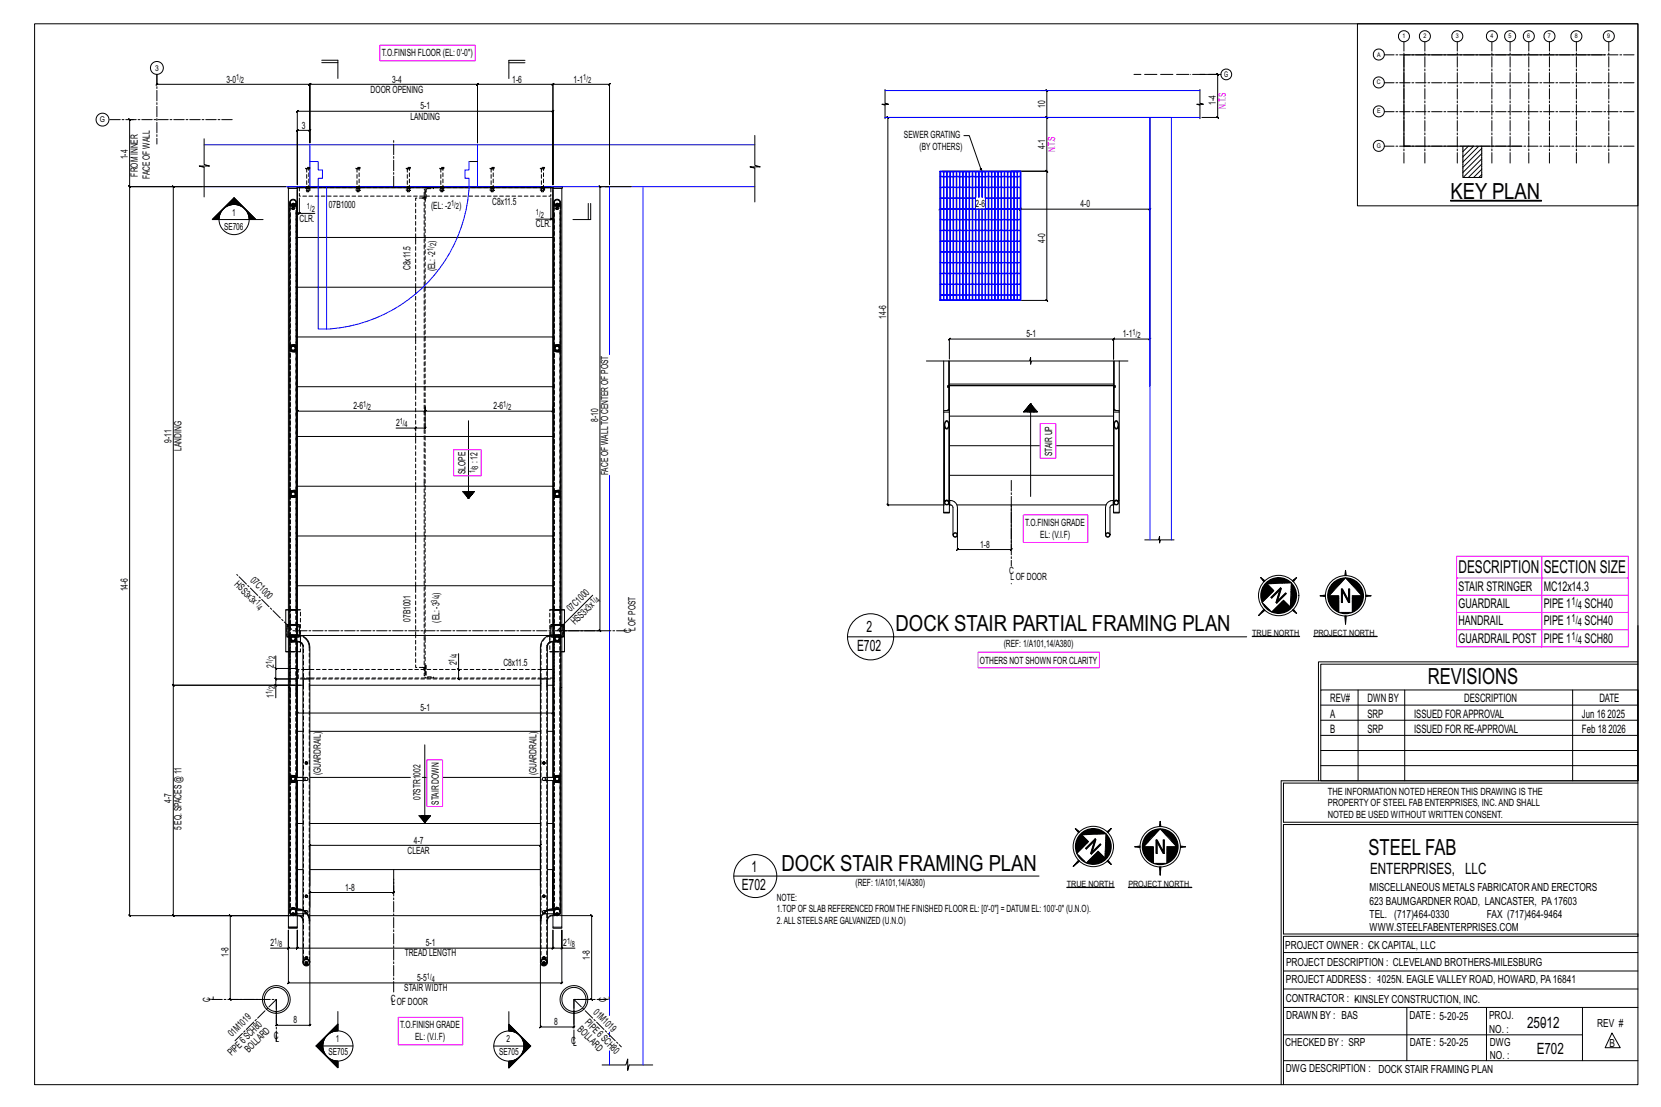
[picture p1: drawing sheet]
<svg xmlns="http://www.w3.org/2000/svg" width="914mm" height="610mm" viewBox="0 0 914 610" stroke-linecap="round" stroke-linejoin="round" font-family="sans-serif">
<g fill="#000" stroke="#000" stroke-width=".55">
<path d="M799 110h50v1h-50zM689 350l26 1zM723 350l35 1zM587 489h26zM621 489h35zM161 503h1zM306 503h1zM168 531h1zM299 531h1z"/>
<circle cx="161" cy="112" r=".6"/>
<circle cx="307" cy="112" r=".6"/>
</g>
<g fill="none" stroke="#000" stroke-width=".55">
<path d="M19 13h883v584h-883zM747 13h155v100h-155zM177 33h9v10M177 35h9M280 35h9M289 33h-9v10M883 30h-110v50h3M86 41v5v1l1-1h-1h85l-1 1 1-1v33v-33l-1 1 1-1h92l-1 1 1-1v33v-33l-1 1 1-1h41v1l1-1h-1v56v-41h1l-1 1v-1h-140l-1 1 1-1v41v-30h-1l1-1v1h7h-1l1-1v1v7M487 49v8h2h-4l2 1v7M573 50h3v-1l1 1h-1v15v-1l1 1h-1h-3M661 41h9v-1l1 1h-1v24v-1l1 1h-1h-8M661 49v8h1h-3l2 1v7"/>
<path d="M73 66l-2-1 1 1h-1v37v-1l1 1h-1h40M112 76v15h3h-5l2 1v16M416 75v16l3 1h-6l3 1v18M488 65h1l-1-1 1 1v213h-1l1 1v-1h31M531 75h3l7 20M558 65h18v-1l1 1h-1v29l1 1-1-1h-19M258 89h5M519 94h57l1 1-1-1v71l1 1-1-1h-57M773 80h65M808 80l-3 4M811 80l-6 6M814 80l-9 9"/>
<path d="M816 80v18h-11v-17M816 96l-2 2M816 93l-5 5M816 90l-8 8M816 88l-11 10M816 85l-11 10M816 82l-11 10M95 103h-24v-1l1 1h-1v401l1 1-1-1h56M121 120l-1 1M121 120l-2 1M121 119l-2 2 2-2M121 119l-2 2"/>
<path d="M121 118l-3 3M121 117l-3 4M122 117l-5 4M125 114l4-4 4 4M125 113l4-3 4 3M126 113l3-3 3 3M127 113l2-2 2 2M128 113l1-1 1 1M128 113l1-1v1M129 113h.1M129 111l-1 2M129 109l-12 12 5-5"/>
<path d="M129 111l-3 2M129 112l1 1M129 111l1 2M129 111l-2 2M129 109l-5 5M129 111l2 2M129 109l4 5M136 116l4 5-4-4M136 117l4 4M137 118l3 3M137 118l2 3M137 119l2 2"/>
<path d="M137 120l1 1M157 103h-62v-1l1 1h-1v274l1 1-1-1h67M158 103h6v1h-6zM159 113h.1M160 113h.1M162 112v1M163 113h.1M164 105v13h-1l1-1v1h1M165 118v-1l-1 1zM165 103h138M165 103h-1M165 103h139"/>
<path d="M165 109v9h8M168 103h.1M170 103h1M196 103h.1M198 103h.1M224 103h.1M226 103h.1M242 103h.1M244 103h.1M270 103h.1M272 103h.1M298 103h-1"/>
<path d="M300 103h.1M303 109v12h-8M304 103h6v1h-6zM304 105v16l1-1-1 1h-1M304 102v-56v1l1-1h-1h32l-1 1 1-1v56M305 113h.1M307 112v1M308 113h.1M309 113h.1M324 112v9M325 112v9h-10M347 103h-17v-1l1 1h-1v244l1 1-1-1h-22"/>
<path d="M517 116l1-1zM517 115h45l-1 1 1-1-1 1 1-1h71v1l1-1h-1v72l1-1-1 1h-20l1-1-1 1v11v-11l1-1-1 1h-90v-1l-1 1h1v11M117 121l12-12 12 12-12-12zM120 121h-3l12-12 12 12M121 121h24M121 121h-1M137 121h.1M164 131v-28h140v28M164 131h.1M303 121l1-1-1 1zM304 131h.1M164 158v-27h140v27"/>
<path d="M164 158h.1M304 158h.1M159 191h1M160 193h.1M160 192h.1M160 191h.1M161 191h.1M162 191h.1M163 192h.1M163 193h.1M163 191h.1M164 186v-28h140v28"/>
<path d="M164 186h.1M304 186h.1M305 191h.1M305 193h.1M306 192h.1M306 191h.1M307 191h.1M308 191h.1M308 192h.1M308 193h.1M309 191h-1M510 199h57v-2v4l1-2h53"/>
<path d="M520 199v27M522 199v26v1h-2v1M523 199v28M613 199v79M613 199v26l1 1h2M616 199v28h-3M164 213v-27h140v27M164 213h.1M304 213h.1M522 213h.1M522 212v1M522 212h.1"/>
<path d="M522 213v-1v1M523 212h90h-90zM523 212h90M523 212v50h90v-17h-32M613 213h1M614 212h.1M614 212h-1l1 1M614 213h-1M614 212v1M164 224l-1 3 1-1h70v1l1-1h-1v-2v3l1-1h-1h70v1l1-1h-1v-2M218 236h11v1M228 236l1-1z"/>
<path d="M234 226v10l1-1-1 1h-5M258 232v43v-4M520 234v42M521 232a1.9 1.9 0 0 1 1 2 1.9 1.9 0 0 1-1 2l-1-2zM522 226h.1M522 234a1.5 1.5 0 0 1-1 2 1.5 1.5 0 0 1-1-2 1.5 1.5 0 0 1 1-2 1.5 1.5 0 0 1 1 2v42M523 229h90v16M564 227l3-5-2 5 2-5-3 5h7l-4-5v5v-5l3 5-3-5v51M567 222l1 5-1-5 3 5zM567 222l2 5-2-5-1 5 1-5-3 5 3-5v5M613 234v42M614 226h.1"/>
<path d="M614 232a1.9 1.9 0 0 1 2 2 1.9 1.9 0 0 1-2 2l-1-2zM616 234a1.5 1.5 0 0 1-1 2 1.5 1.5 0 0 1-2-2 1.5 1.5 0 0 1 2-2 1.5 1.5 0 0 1 1 2v42M616 227v55h-3v-4M164 240v-27h140v27M164 240h.1M304 240h.1M523 245h50M159 271h1M160 273h.1M160 272h.1M161 271h.1M162 271h.1"/>
<path d="M162 272h.1M163 272h.1M163 273h.1M163 271h.1M164 268v-28h140v28M164 268h.1M255 271l3 4-1-4 1 4 2-4-2 4-1-4 1 4 2-4-2 4zM256 271l2 4 1-4-1 4 3-4-3 4zM261 271h-6l3 4 1-4-1 4M304 268h.1M305 271h.1M305 273h.1"/>
<path d="M306 272h.1M306 271h.1M307 271h.1M308 271h.1M308 272h.1M308 273h.1M309 271h-1M520 276l1-1 1 1M523 262v14v-49h-3l-1 55M523 276v6M523 278h.1M523 276a4 4 0 0 1 4 4v15a1.4 1.4 0 0 0-2-2 1.5 1.5 0 0 0 0 3 1.2 1.2 0 0 0 2-1"/>
<path d="M523 278h1l1 2v15M523 276v2M527 278h82M557 278v25v-1l-1 1h1h-30l1-1-1 1v-22M613 276a4 4 0 0 0-4 4v15M613 278h-1l-1 2v15a1.4 1.4 0 0 0-2-2 1.5 1.5 0 0 0 0 3 1.2 1.2 0 0 0 2-1M613 276v2zM613 278h.1M613 276h.1M614 276l1-1v1M164 295v-27h140v27M164 295h.1"/>
<path d="M304 295h.1M519 282h4zM613 282h3M630 297h8v-2v4l1-2h7M694 318l2 2M695 319l1 1M711 320l3-2-2 2M713 319l-1 1M714 318l-2 2M739 320a9 9 0 0 0-7 7M740 319a9 9 0 0 0-8 8 9 9 0 0 0 5 9M740 319a9 9 0 0 0-9 7 9 9 0 0 0 6 11"/>
<path d="M741 317v-1v1M741 318l9 10h-6v9h-7v-9h-5zM741 316v-2v3M741 314l-1 3M741 319a9 9 0 0 1 9 7 9 9 0 0 1-6 11M742 319a9 9 0 0 1 8 8 9 9 0 0 1-6 9M742 320a9 9 0 0 1 7 7M157 336h2h-2v23h2M159 336v166l1 2h1h1l1-1M160 336h.1M160 336h1zM162 336h1"/>
<path d="M163 336h.1M163 336h-1M163 336v-224a1.9 1.9 0 0 0-2-2 1.9 1.9 0 0 0-2 2v224M163 336v167M163 336h-4M164 323v-28h140v28M164 323h.1M304 323h.1M305 336v167M305 336h.1M305 336h1M306 336h.1"/>
<path d="M306 336h-1M307 336h1M308 336h-1M308 336h.1M309 336v-224a1.9 1.9 0 0 0-2-2 1.9 1.9 0 0 0-2 2v224M309 336v166l-1 1-1 1h-1l-1-1M309 336h-4M311 336h-2h2v23h-2M326 328l-19 19M696 335l-3 4 2-2M696 333l3 3M696 336l-1 1"/>
<path d="M696 320l-2-2 2 2M696 336l-3 3M698 322a9 9 0 0 0-2 9M698 322a8 8 0 0 0-2 8M699 323l-3 3 1 4M699 323l-2 3v4M699 323l-2 3v3M699 324l-1 2v3M700 324l-2 2v2M700 324l-1 2v2M700 324l-1 4M701 325l-1 2"/>
<path d="M701 325l-1 1M705 324l-5 5 5-5-2 7 5-5v1l-5 5h-1l2-7M706 321h-2h-3M707 331l-1 1M707 331l-2 1M707 321l-4-1-3 1M707 331l-3 2M708 332l-2 1h-2M708 327l-5 5 2-8-5 5M708 332l-2 1-3 1M708 321a8 8 0 0 0-9 0M708 332l-2 2h-3"/>
<path d="M709 333l-3 1h-3M709 321a9 9 0 0 0-11 0M709 333l-3 2h-4M710 321a9 9 0 0 0-11 0 9 9 0 0 0-3 10M710 334a8 8 0 0 1-9 2M710 334a9 9 0 0 1-9 2M710 321a9 9 0 0 0-11-1 9 9 0 0 0-4 11M711 326v2l-1 3M711 325l1 4-2 3M711 324a8 8 0 0 1-1 9M711 323a9 9 0 0 1-1 10M711 322a9 9 0 0 1-1 12"/>
<path d="M711 321l-14 1 4 3-6 7 5 5 7-6 3 3 1-13M711 322a9 9 0 0 1 1 11 9 9 0 0 1-12 4M711 336l3 2-2-2 1 1M712 335l2 3M727 328l3 1M730 328h-2h2M730 328h-3h1M732 328a9 9 0 0 0 5 8M733 328a8 8 0 0 0 4 7M733 328l1 4 3 3M734 328v3l3 3M734 328l1 3 2 3"/>
<path d="M734 328l1 3 2 2M735 328v3l2 2M735 328l1 2 1 2M736 328l1 3M736 328l1 2M737 328v2M738 322l-3 1-1 2M738 321l-3 2-2 3M739 337h4M739 320a8 8 0 0 0-6 7M739 325v7h-1v-8h1l3 7v-7h1v8h-1l-3-6M740 339l1 5"/>
<path d="M741 339v2M741 339v5v-5M743 324v8l-4-8v8M743 320a8 8 0 0 1 6 7M743 321l4 2 1 3M744 322l2 1 1 2M745 328l-1 2M746 328l-2 3M746 328v2l-2 2M747 328l-1 3-2 2M747 328v3l-3 3M748 328l-1 4-3 2"/>
<path d="M748 328l-1 4-3 3M749 328a8 8 0 0 1-5 7M749 328a9 9 0 0 1-5 8M752 328h3M753 328h-1M755 328l-3 1M158 344h7v7h-7zM159 351h1M159 353h1M160 353h.1M160 351h.1M160 352h.1"/>
<path d="M161 351h.1M161 350h.1M162 351h.1M162 350h.1M162 353h.1M163 352h.1M163 350h.1M163 351h.1M163 353h.1M163 350a7 7 0 0 1 8 6v174a1.9 1.9 0 0 1-2 2 1.9 1.9 0 0 1-2-2v-174l-1-2-3-1M164 350h.1M165 351h.1"/>
<path d="M165 354h.1M166 350h136M252 360v9v-1l1 1h-1v5v-1l1 1h-1M303 351h.1M303 354h.1M303 344h7v7h-7zM304 350h.1M305 350a7 7 0 0 0-7 6v174a1.9 1.9 0 0 0 1 2 1.9 1.9 0 0 0 2-2v-174l1-2 3-1M305 351h.1M305 353h.1M305 350h.1M306 352h.1"/>
<path d="M306 351h.1M306 353h.1M306 350h.1M307 350h.1M307 351h.1M308 351h.1M308 352h.1M308 353h.1M308 353h1M309 351h-1M467 351h219M902 345v85h-197"/>
<path d="M151 377l1 1zM151 368l1 1zM152 368v6l-1-1 1 1h11h-11l-1-1 1 1v3M152 361v7h12M159 379v132h5v-7M159 379v-275h5v246v-27h140v27v-246h5v275M163 377h-68l1 1-1-1v127l1 1-1-1h72M163 379l1-26v75h3h-4v2h4M164 377h3M166 377h-14v7M171 377h127M301 377h3v26"/>
<path d="M304 377v-24l1 26M304 379v49M309 379v132h-5v-7M727 380h175v50h-175zM748 380v50M773 380v50M866 380v50M902 366h-175v14M902 364h-176v66M163 393l1-1zM164 393h140l1-1-1 1M727 397h175"/>
<path d="M727 388h175M164 403h3M171 403h127M234 410v39M301 403h3v25M727 413h175M727 405h175M164 430v70zM168 430h1M168 428h1M171 428h55M232 428h3"/>
<path d="M244 428h54M299 430h1M299 428h1M304 428h-3h4v2h-4M705 430v167M727 422h175M902 431h-195v22h195M164 453h3M171 453h127M231 449h6l-3 4v-4v4l-3-4 3 4 2-4-2 4 1-4-1 4zM234 449v4l-1-4 1 4-2-4 2 4 3-4M234 449v4l-1-4 1 4"/>
<path d="M236 449l-2 4zM301 453h3v26M304 453v-23v70v-21h-3M592 456l2 2M593 457l1 1M594 458l-2-2 2 3M595 460l14-1-1 14-3-4-7 6-5-5 6-7zM604 459h-2l-3 1M605 459h-4l-3 1M606 459a8 8 0 0 0-9 1M607 459a9 9 0 0 0-11 1M608 459a9 9 0 0 0-11 0 9 9 0 0 0-4 10"/>
<path d="M608 459a9 9 0 0 0-11-1 9 9 0 0 0-4 12M609 460a9 9 0 0 1 1 11 9 9 0 0 1-12 4M609 458l3-2-2 2M611 457l-1 1M612 456l-2 3M635 460l-2 1-1 3M636 459l-3 2-2 3M637 458a8 8 0 0 0-6 7M637 458a9 9 0 0 0-7 8M638 457a9 9 0 0 0-8 8 9 9 0 0 0 5 9M638 457a9 9 0 0 0-9 8 9 9 0 0 0 6 10M639 455v-1v1"/>
<path d="M639 456l-9 10h5v9h7v-9h6l-9-10M639 454v-2v3M639 452l-1 3M639 457a9 9 0 0 1 9 8 9 9 0 0 1-6 10M640 457a9 9 0 0 1 8 8 9 9 0 0 1-6 9M640 458a9 9 0 0 1 7 8M641 458a8 8 0 0 1 6 7M641 459l3 2 2 3M642 460l2 1 1 3M902 454h-195v60h195v2h-195v81M164 479h3M171 479h127"/>
<path d="M594 474l-3 3 3-3M594 471l3 3M594 474l-3 3M596 460a9 9 0 0 0-2 9M596 460a8 8 0 0 0-2 9M596 461l-1 3v4M597 461l-2 3v4M597 461l-2 3v3M597 462l-1 2v3M598 462l-2 2v3M598 462l-1 2v2M598 463l-1 3"/>
<path d="M599 463l-1 2M603 462l-5 6v-1l5-5-2 7 5-4-5 5h-1l2-7M605 469l-2 1M605 470l-3 1M606 470l-2 1h-2M606 465l-5 5 2-8-5 5M606 470l-2 2h-3M606 471l-2 1h-3M607 471l-3 2h-3M607 471l-3 2h-4M607 472l-3 1h-4M608 472a8 8 0 0 1-9 2"/>
<path d="M608 472a9 9 0 0 1-9 2M609 464v2l-1 3M609 463v4l-1 3M609 462a8 8 0 0 1-1 9M609 461a9 9 0 0 1-1 11M609 460a9 9 0 0 1 0 11 9 9 0 0 1-10 4M610 474l1 1M610 474l2 2-3-2M610 474l2 2M625 466l3 1M628 466h-2h2M628 466h-3h1"/>
<path d="M630 466a9 9 0 0 0 5 8M631 466a8 8 0 0 0 4 7M631 466l1 4 3 3M632 466v4l3 2M632 466l1 4 2 2M632 466l1 3 2 2M633 466v3l2 2M633 466l1 2 1 2M634 466l1 3M635 466v2M636 475h5M637 463v7h-1v-7h1l3 6v-6h1v7h-1l-3-6"/>
<path d="M638 477l1 5M639 477v2M639 477v5v-5M641 463v7l-4-7v7M643 466l-1 2M643 466l-1 3M644 466l-2 3M644 466v2l-2 2M644 466v3l-2 2M645 466l-1 3-2 2M645 466v3l-3 3M646 466l-1 4-3 2"/>
<path d="M646 466l-1 4-3 3M647 466a8 8 0 0 1-5 7M647 466a9 9 0 0 1-5 8M650 466h3M651 466h-1M653 466l-3 1M171 488v-22h-1l1-1v1h127h-1l1-1v1v22M217 484v7l-1 1 1-1h-46l-1 1 1-1v9M404 482h168M159 511h5h-5zM160 504h-33h-1l1 1v-1v46h-1l1 1v-1h16M162 503h.1"/>
<path d="M162 504l3 1 2 2M162 500v1M163 504h.1M163 500h.1M163 502h.1M163 500l4 1M163 503h.1M163 502v1M167 501h-4v2h4M168 503h1M168 501h1M171 504h127"/>
<path d="M299 503h1M299 501h1M301 501h4v1M304 511h5M305 502v1h-4M305 502h.1M305 503h.1M305 500l-4 1M305 500h.1M305 504h.1M306 500h.1M306 504h.1"/>
<path d="M306 504l-3 1-2 2M306 500v1M307 503h.1M308 504h18h-1l1 1v-1v46h-1l1 1v-1h-10v16v-1l-1 1h1h-18v-1l-1 1h1v-35M149 522h10v-10v29l-1 1 1-1h150v1l1-1h-1v-29v10h8M159 522h5l-1 1 1-1v-10v10l-1 1 1-1h140v1l1-1h-1v-10v10v1l1-1h-1h5M159 522l-1 1zM168 530h.1M169 530h.1M171 531v34v-1l-1 1h1h-19l1-1-1 1v-15M299 530h.1M300 530h.1"/>
<path d="M309 523l1-1zM707 535h195M707 525h195M152 557v1a8 8 0 0 0 7-11 8 8 0 0 0-13-1 8 8 0 0 0 5 12h1M186 557v11M280 557v11M316 557v1a8 8 0 0 0 7-11 8 8 0 0 0-13-1 8 8 0 0 0 4 12h2M707 555h195M707 545h195M774 555v29M818 555v29M871 555v29"/>
<path d="M174 576l12 12-12-12 12-12-12 12 12 12v-4M176 576l2 2M177 576l1 1M178 576h.1M178 576h16M178 576h-1h1M178 575l-1 1 1 1M178 575l-2 1M178 574l-2 2 2 2M178 574l-2 2M178 573l-3 3 3 3M179 572l-4 4 4 4"/>
<path d="M183 568l3-3-3 3M186 567l-1 1M186 564l-5 5M186 566l-1 2M186 565l-3 3M186 566l-2 2M186 567v1M186 565l-4 4M272 576h17M280 567l1 1M280 566l2 2M280 566l3 2"/>
<path d="M280 564l12 12-12 12M280 565l5 4M280 565l3 3M280 564l12 12M284 568l-4-3 4 4M285 569l-5-5 12 12M287 572l5 4-5 4M287 572l4 4-4 4M288 572l3 4M288 573l3 3M288 573l3 3-3 3M288 574l3 2-3 3"/>
<path d="M288 574l2 2M288 574l2 2-2 2M288 575l2 1-2 1M288 576h1h-1M289 576l-1 1M289 576l-1-1 1 1-1 1M290 576l-2 2M291 576l-3 4M292 576l-6 6M707 570h164M887 569l5 8h-8zM181 583l5 5"/>
<path d="M182 583l4 4M183 584l3 3M184 584l2 2M185 584l1 1M280 584v4M281 584l-1 1M281 584l-1 2M282 584l-2 2M283 584l-3 3M284 583l-4 4M285 583l-5 4M285 583l-5 5"/>
<path d="M331 586h14l1-3v6v-3h13M707 584h195"/>
<circle cx="773" cy="20" r="3"/>
<circle cx="784" cy="20" r="3"/>
<circle cx="802" cy="20" r="3"/>
<circle cx="821" cy="20" r="3"/>
<circle cx="831" cy="20" r="3"/>
<circle cx="842" cy="20" r="3"/>
<circle cx="853" cy="20" r="3"/>
<circle cx="868" cy="20" r="3"/>
<circle cx="886" cy="20" r="3"/>
<circle cx="86" cy="37" r="4"/>
<circle cx="759" cy="30" r="3"/>
<circle cx="675" cy="41" r="3"/>
<circle cx="759" cy="45" r="3"/>
<circle cx="56" cy="66" r="4"/>
<circle cx="759" cy="61" r="3"/>
<circle cx="759" cy="80" r="3"/>
<circle cx="129" cy="121" r="8"/>
<circle cx="521" cy="277" r="1.2"/>
<circle cx="521" cy="277" r="1"/>
<circle cx="615" cy="277" r="1.2"/>
<circle cx="615" cy="277" r="1"/>
<circle cx="526" cy="295" r="1"/>
<circle cx="610" cy="295" r="1"/>
<circle cx="704" cy="328" r="11"/>
<circle cx="704" cy="328" r="10"/>
<circle cx="741" cy="328" r="11"/>
<circle cx="741" cy="328" r="10"/>
<circle cx="479" cy="351" r="13"/>
<circle cx="602" cy="466" r="11"/>
<circle cx="602" cy="466" r="10"/>
<circle cx="639" cy="466" r="11"/>
<circle cx="639" cy="466" r="10"/>
<circle cx="416" cy="482" r="12"/>
<circle cx="152" cy="550" r="7"/>
<circle cx="316" cy="550" r="7"/>
<circle cx="186" cy="576" r="8"/>
<circle cx="280" cy="576" r="8"/>
</g>
<g fill="none" stroke="#f0f" stroke-width=".55">
<path d="M209 25h53v9h-53zM573 233h8v19h-8zM250 248h15v14h-15zM563 284h36v15h-36zM802 306h94v50h-94zM802 318h94M849 306v50M802 328h94M802 337h94M538 359h67v9h-67zM802 347h94M235 418h9v26h-9z"/>
<path d="M219 560h36v15h-36z"/>
</g>
<path d="M805 80h11v18h-11z" fill="none" stroke="#000" stroke-width=".55" stroke-dasharray="0 1"/>
<g fill="none" stroke="#000" stroke-width=".55" stroke-dasharray="5.8 1 1 1">
<path d="M900 30h-138M86 41v38M900 46h-138M128 66h-68M900 62h-138M773 90v-67M784 90v-67M802 90v-67M821 90v-67M831 90v-67M842 90v-67M853 90v-67"/>
<path d="M868 90v-67M886 90v-67M900 80h-138M217 103v-26M557 265v47M557 321v1M345 347h-184l-31-31M217 479v68M152 550l-23 23M316 550l26 26M334 550h-18v23M152 573v-23h-37"/>
</g>
<g fill="none" stroke="#00f" stroke-width=".55">
<path d="M487 50h174M112 80h304M171 80v23M263 80v23M661 65h-174h146v148M171 89h4v5h3v4h-3v83h5v-78M258 89v5h-2v4h2a83 83 0 0 1-78 83M517 94h45v71h-45zM517 94l45 1zM518 95v70h1M518 95l-1 70h45h-45M518 95h.1"/>
<path d="M519 95l1 70zM519 95h.1M520 95h.1M521 95v70zM521 95h.1M523 95v70zM523 95h.1M525 95v70zM525 95h.1M526 95l1 70zM526 95h.1M527 95h.1"/>
<path d="M528 95v70zM528 95h.1M530 95v70zM530 95h.1M532 95v70zM532 95h.1M533 95l1 70zM533 95h.1M534 95h.1M535 95l1 70zM535 95h.1M536 95h.1"/>
<path d="M537 95h.1M539 95h.1M541 95h.1M542 95h.1M543 95h.1M544 95v70zM544 95h.1M546 95v70zM546 95h.1M548 95v70zM548 95h.1M549 95l1 70z"/>
<path d="M549 95h.1M550 95h.1M551 95v70zM551 95h.1M553 95v70zM553 95h.1M555 95v70zM555 95h.1M556 95l1 70zM556 95h.1M557 95h.1M558 95v70z"/>
<path d="M558 95h.1M560 95v70zM560 95h.1M562 95v70zM562 97h-45h45M562 95h.1M112 103h304M336 103v92M354 103v483M537 109h-20h20M537 115h-20h45M537 109v-14v70v-50"/>
<path d="M539 109v-14v14M539 115v50v-50M541 109v-14v14M541 115v50v-50M542 109l1-14v70l-1-50M542 109h20M542 115h20M562 103h-45h45M562 121h-45h45M562 133h-45h45M562 127h-45h45M562 139h-45h45"/>
<path d="M562 156h-45l45 1M562 145h-45h45M562 150h-45l45 1M562 162h-45l45 1M336 262v297M633 297v-232h12v232M336 568v3M336 579v7"/>
</g>
<g fill="none" stroke="#000" stroke-width=".55" stroke-dasharray="2 1.4">
<path d="M168 92h2v1h-2zM169 92v1h1v10h-1zM170 92h1v1h-1zM196 92h2v1h-2zM197 92v1h1v10h-1zM198 92v1zM224 92h1v1h-1zM224 92v1h1v10h-1zM225 92h1v1h-1zM242 92h2v1h-2zM243 92v1h1v10h-1zM244 92v1z"/>
<path d="M270 92h2v1h-2zM270 92v1h2v10h-2zM272 92v1zM297 92h2v1h-2zM298 92v1h1v10h-1zM299 92h1v1h-1zM159 112l1 1M159 113h1M160 113h.1M160 112h.1M160 112v-1M160 113v-1"/>
<path d="M160 114v-1M160 115v-1M160 116v-1M160 112l1 1 2-1M160 111l1-1M160 113l1 1M160 113h1M161 113h-1M161 113h.1M161 113v-1M161 115h.1M161 110h.1"/>
<path d="M161 115v-1M161 112h.1M161 114v1M161 114v-1M161 114h1M161 114h.1M161 110h1M161 113l1 1-1-1M161 112h1M162 113h.1M162 115h.1M162 114h.1"/>
<path d="M162 114v-1M162 112h.1M162 113v1M162 114v1M162 110h.1M162 114l-1 1M162 110l1 1M162 113h1M162 113l1 1M163 111h.1M163 114h-1M163 113h.1"/>
<path d="M163 111v1M163 113v-1M163 113v3M163 116v220M163 117v74M163 112h.1M163 113v78M165 103h.1M165 103h138M168 103h2M169 103h.1M169 104v1h1v1h-1z"/>
<path d="M169 103h1zM170 103h.1M171 105h-3v-2M171 105v-1h-1v1v-1h-2l3-1M196 104h2v1h-2zM196 103h2M196 103h1M196 103h.1M197 104v1h1v1h-1zM197 103h-1M197 103h.1M197 103h1"/>
<path d="M198 103h.1M198 103h-1M198 104v1zM198 103h-2M224 104h1v1h-1zM224 103h2M224 103h.1M224 104v1h1v1h-1zM225 103h.1M225 104h1v1h-1zM226 103h-2M232 109h1"/>
<path d="M233 109h1M233 109l1-1v158M234 108v-4M234 108h.1M234 103h5v1h-4M234 104v4M234 108v1M235 104v6h-1v-7M242 104h2v1h-2zM242 103h2M243 103h.1M243 104v1h1v1h-1z"/>
<path d="M243 103h1zM244 103h.1M244 104v1zM244 103h-2M270 104h2v1h-2zM270 103h2M270 103h.1M270 104v1h2v1h-2zM271 103h.1M271 103h1M272 104v1zM272 103h-1"/>
<path d="M272 103h-2M297 104h2v1h-2zM298 103h2M298 103h.1M298 104v1h1v1h-1zM299 103h.1M300 104l-3-1M300 104v1h-1v-1h1M300 104v-1M303 103v1M303 104v4h-138v-5M305 112v1"/>
<path d="M305 113h.1M305 112h.1M305 112l1-1M305 113v-1M305 114v-1M305 113h1M305 115v-1M305 116v-1M305 112l2 1 1-1M306 113h.1M306 111v-1M306 113l1 1"/>
<path d="M306 113v-1M306 115h.1M306 110h1M306 115v-1M306 112h.1M306 114v1M306 114v-1M306 113h1M306 112h1M306 114h1M306 114h.1M307 110h.1"/>
<path d="M307 114l-1-1M307 113v1v-1M307 112h.1M307 113h.1M307 114h.1M307 115h.1M307 114v-1M307 113v1M307 114v1M307 110h1M307 114l-1 1M307 113h1"/>
<path d="M308 113v1M308 110v1M308 113h.1M308 111h.1M308 114h.1M308 111v1M308 113v-1M308 113v3M308 116v220M308 113h1M308 117v74M308 113l1-1"/>
<path d="M309 112h.1M309 113v78M229 131h.1M229 131v-22h5v22M229 133v-2M234 131h.1M234 131v27M229 158h.1M229 158v-25M229 160v-2M234 158h.1M234 158v28"/>
<path d="M160 193h.1M160 191v2zM160 192h-1M160 191h-1M160 192h.1M160 191v-74M160 191h.1M160 191h-1l1-78M160 192v1M160 194l1-1M160 190v1M160 192v-1"/>
<path d="M160 190h.1M160 194h.1M160 193l1 1M160 193h1M160 191h1M160 190h1M161 193h.1M161 190h.1M161 194l-1-1M161 194h.1M161 193l-1-1M161 191h1"/>
<path d="M161 191h.1M161 190h-1M161 194v-1M161 194l2-1M161 193h1M161 190l-1 1v1M161 190h1zM161 193l1 1zM162 193h.1M162 193h-1M162 190h-2M162 190h-1"/>
<path d="M162 191h.1M162 190h.1M162 193v1M162 191v-1M162 193l1-1M162 193h1M162 191v2M162 190h1M163 190h-1M163 192h.1M163 193h.1M163 190h.1"/>
<path d="M163 191h-1M163 192v-1M163 191h.1M163 193v78M163 191v-1M163 191v2zM229 186h.1M229 186v-26M229 187v-1M234 186h.1M234 186v27M305 193h.1"/>
<path d="M305 191v2zM305 192h.1M305 191h.1M305 191v-74M305 191v-78M305 192l1 1M305 193h1M306 194v-1M306 190l-1 1M306 192v-1M306 190h.1M306 194h.1"/>
<path d="M306 193v1M306 193h.1M306 191h.1M306 193v-1M306 191h1M306 194l2-1M306 193h1M306 190h1M307 190l-2 1v1M307 193h.1M307 190h.1M307 190h-1"/>
<path d="M307 193v1zM307 194l-1-1M307 193h1M307 193h-1M307 191h.1M307 191h1M308 193h.1M308 190h.1M308 193l-1 1M308 191l-1-1M308 193v-1M308 193h-1"/>
<path d="M308 193v1M308 191h.1M308 191v2M308 192h.1M308 190h-1M308 192v-1M308 193v78M308 191v-1M308 193l1 78M308 191v2zM308 193h1M309 191h-1"/>
<path d="M229 213h.1M229 213v-26M229 215v-2M234 213h.1M234 213v27M522 213h.1M522 212h.1M613 213h1M613 213h.1M613 212l1 1M614 212h.1M522 226h.1"/>
<path d="M614 226h.1M229 240h.1M229 240v-25M229 242v-2M234 240h.1M234 240v28M159 273h1M160 273h.1M160 271v2zM160 272h-1M160 271l-1-78M160 271h-1"/>
<path d="M160 272h.1M160 271v-78M160 271h.1M160 273v1M160 274l1-1M160 271v-1M160 274h.1M160 274h1M160 273h1M160 272v-1M160 271h1M160 271l1-1"/>
<path d="M161 273h.1M161 271v-1M161 274l-1-1M161 273l-1-1M161 271h1M161 271h.1M161 271h-1M161 274v-1M161 273h1M161 270l-1 1M161 274h1M161 271h-1v2"/>
<path d="M161 270l1 1zM161 273l1 1zM162 273h.1M162 273h-1M162 270h-1M162 271h-1M162 271h.1M162 270v1M162 270h.1M162 274l1-1M162 271v1M162 273v1"/>
<path d="M162 273l1-1M162 272v1M162 270h1M163 272h.1M163 270l-1 1M163 273h.1M163 271h-1M163 271l-1-1M163 272v-1M163 271h.1M163 271v2zM163 273v63"/>
<path d="M229 268h.1M229 268v-26M229 270v-2M234 266v102h-1M234 268h.1M234 268v27M305 273h.1M305 271v2zM305 272h.1M305 271v-78M305 271h.1M305 273h1"/>
<path d="M305 273l1 1M306 274v-1M306 272h.1M306 271v-1M306 274h.1M306 274h1M306 273h.1M306 272v-1M306 271h.1M306 273v-1M306 271h1M306 273h1"/>
<path d="M306 271l1-1M307 270l-2 1M307 274h.1M307 271h-2v2M307 273h.1M307 270v1zM307 271h-1M307 273v1zM307 274l-1-1M307 273h1M307 273h-1M307 270h.1"/>
<path d="M307 271h.1M307 270v1M307 274l1-1M307 271l1 1M308 273h.1M308 270v1M308 273l-1 1M308 271h-1M308 273v-1M308 273h-1M308 273v1M308 270h-1"/>
<path d="M308 271h.1M308 272v1M308 272h.1M308 270h.1M308 271v-1M308 272v-1M308 271v2zM308 273h1M308 273l1 63M309 271h-1M229 295h.1M229 295v-25"/>
<path d="M229 297v-2M234 295h.1M234 295v28M159 336h.1M159 336h1M159 336l1-63M159 336h3M160 336h-1M160 336h.1M160 336v-220M160 336v-63M161 336h1"/>
<path d="M161 336h-1M161 336h.1M162 336h.1M162 336h-1M162 336h1M163 336h.1M163 336h-1M163 336v39M163 336v15M163 336v-63M163 336h2M163 336h2v14"/>
<path d="M165 336h.1M229 323h.1M229 323v-26M229 324v-1M234 323h.1M234 323v27M303 336h2M304 336h1M305 336v-63M305 336h.1M305 336h1M305 336v-220"/>
<path d="M306 336h-1M306 336h.1M306 336h1M307 336h.1M307 336h1M308 336h-2M308 336h.1M308 336h-1M308 336v39M308 336v15M308 336v-63M308 336h1"/>
<path d="M309 336h-1M309 336v15M309 336h.1M158 345h.1M159 351l-1-1v-5l1-1M159 345v5M159 350h.1M159 344h.1M159 353h1M159 359h.1M159 351h.1M159 344v1"/>
<path d="M159 344h2M159 350h1M160 351v2zM160 351v-1M160 351l-1-15M160 350h.1M160 359h-1M160 344h-1M160 351h-1M160 353h.1M160 350v-14M160 352v1"/>
<path d="M160 351v1M160 359h.1M160 350h1M160 351h.1M160 344h.1M160 354l1-1M160 353h1M160 352v-1M160 354h.1M160 350v1M160 351h1M161 353h.1"/>
<path d="M161 352h.1M161 350h.1M161 354l-1-1M161 353h-1M161 359h-1M161 344h-1M161 352h-1M161 351h.1M161 351h-1M161 351v-1M161 350h-1M161 353v-1"/>
<path d="M161 354v-1M161 359h.1M161 344h.1M161 344h1M161 350h1M161 353h1M162 344h-1M162 353h-1M162 350h-1M162 353h.1M162 359h-1M162 351h-1"/>
<path d="M162 344h.1M162 350v1M162 350h.1M162 359h.1M162 351h.1M162 352v1M162 352h.1M162 350h1M162 350h2M162 353h1M162 351v-1M162 353l1-2"/>
<path d="M162 344h1M162 351v1M163 350h-1M163 353h-1M163 353h.1M163 351v1M163 350h.1M163 344h.1M163 351h-1M163 344h-1M163 352v-1M163 351h.1"/>
<path d="M163 352h.1M163 351v-1M163 353v-1M163 353v22M163 353v-2M163 353v26M163 359h-1M163 344h1M163 350h1M163 352v1M164 359h-1M164 344h-1"/>
<path d="M164 344l1 1v5M164 353h-1M164 350l3 1M164 350h.1M164 345v-1M164 351h-1M164 345h.1M164 351h.1M165 350l-1 1M165 353h-1M165 353h.1M165 350h.1"/>
<path d="M165 354h.1M165 353v1M165 352v1M165 354v5h-1M165 350v1M165 351h.1M165 351v1M165 352h.1M165 359h-8M165 354v-1M166 354h-1M166 354h.1"/>
<path d="M167 355l-1-1M167 355h.1M167 356v-1M167 356h.1M167 351l1 1M168 352l1 1M169 353l1 2M170 355v1M170 356v20M170 356h.1M229 350h.1M229 350v-26"/>
<path d="M234 350h.1M234 352v16h-5v-18M234 350v2M298 356a7 7 0 0 1 8-6M301 356v19M301 356h.1M301 355v1M301 355h.1M302 354l-1 1M302 354h.1M303 354h-1M303 354h.1"/>
<path d="M303 354v-2M303 352h.1M303 350v-14h1M303 350h.1M303 351h.1M303 351v-1M303 352v-1M303 350v-5M303 345l1-1M303 353v1M303 353h.1M304 351l-1-1"/>
<path d="M304 350h.1M304 345h-1M304 345h.1M304 353h-1M304 350h1M304 351h.1M304 344h1M304 344v1M305 352v-1M305 350h.1M305 353h.1M305 359h-2v-5"/>
<path d="M305 344h-1M305 344h.1M305 351h-1M305 351h.1M305 351v1M305 352v1M305 350h1M305 359h.1M305 344h1M305 351v2M305 352h.1M305 351v-15"/>
<path d="M305 353v-1M305 350v-14M305 351v-1M305 353h1M305 350v1M305 352l1 1M306 353h.1M306 352v-1M306 353h-2M306 350h.1M306 350h-1M306 359h-1"/>
<path d="M306 351h-1M306 344h-1M306 344h.1M306 353h-1M306 351h.1M306 352h.1M306 350l-1 1M306 351v-1M306 353v-1M306 353h1M306 350h1M306 359h.1"/>
<path d="M306 344h1M307 353h-1M307 350h-1M307 351h-1M307 353h.1M307 350h.1M307 353v1zM307 344h.1M307 344h-1M307 350v1M307 353h1M307 351h.1"/>
<path d="M307 350h1M307 344h1M307 351h1M307 352v1M308 352h.1M308 350h.1M308 353l-1 1M308 350h-1M308 352l-1 1M308 353v1M308 353v-1M308 351v-1"/>
<path d="M308 353h-1M308 350v1M308 344h.1M308 351v1M308 353h.1M308 351h.1M308 351h-1M308 352v-1M308 353v22M308 353h1M308 344h1M308 350h1"/>
<path d="M308 353l1 26M308 351v2zM309 351h-1M309 359h-3M309 344h.1M309 350h.1M309 344h-2M309 359h.1M309 344l1 1v5l-1 1M309 350v-5M309 345v-1M309 351h.1"/>
<path d="M311 359h-8M159 379v-26M160 377v-41M160 380v-1M160 375v-22M163 378v122M163 377v1M163 376v1M163 375v1M163 380v1M163 379v1M163 379v49"/>
<path d="M167 377v-1M167 376v-20M167 369h1M167 374h-3v-5h3M168 374h-1M168 373h-4M168 374h.1M168 369h.1M168 369h2M169 374h-1M169 374h.1M170 369h.1"/>
<path d="M170 374h-1M170 369h1M170 378v149M170 377v1M170 376v1M171 369h.1M171 374h-1M171 369h127M171 373h-3M233 368h-1M233 368h.1M234 369v-1"/>
<path d="M234 368h-1M234 369v3v-3M234 368v1M234 366h1v6l4 1h-5zM298 378v-2M298 376v-20M298 369h1M298 374h-127M298 374h.1M298 373h-127M299 374h-1M299 374h.1"/>
<path d="M299 369h1M300 374h-1M300 369h.1M300 369h1M301 369h.1M301 374h-1M301 378v149M301 377v1M301 376v1M301 375v1M301 369h1M301 374h.1"/>
<path d="M302 369h.1M302 373h-4M302 374h-1M302 369h3v5h-3M305 379v-26M305 373h-3M305 377v-41M305 375v-22M308 378v122M308 377v1M308 376v1M308 375v1"/>
<path d="M308 380v1M308 379v1M309 379v49M160 382v-1M160 381v-1M163 382v46M163 381v1M308 382v46M308 381v1M168 420h.1M169 420h.1M169 420v1"/>
<path d="M299 420h.1M300 420h.1M300 420v1M159 428v-49M159 430h1M160 428h-1M160 428v2zM160 428h.1M160 428v-46M160 429v1M160 430h.1M160 428v1"/>
<path d="M160 429h.1M160 431l1-1M160 427h.1M160 427v1M160 431h.1M160 428v-1M160 430h1M160 429l1-1M160 429v-1M161 428h.1M161 429v1M161 431l-1-1"/>
<path d="M161 428v-1M161 430h.1M161 430l-1-1M161 427h-1M161 428h1M161 431v-1M161 430v1zM161 427v1zM161 431h1M161 427h.1M161 427l-1 1M161 430h1"/>
<path d="M161 428l1-1M161 427h1M162 430h-1M162 430v1M162 428l-1-1M162 430h.1M162 428h.1M162 427h-1M162 431h.1M162 430h1M162 428v1M162 427v1z"/>
<path d="M162 431h1M162 429v1M162 429h.1M162 427h1M163 431v-1M163 430v-2M163 429h.1M163 427l-1 1M163 428h-1M163 428l-1-1M163 428h.1M163 430v70"/>
<path d="M163 428v2zM167 428h.1M167 430h.1M167 428h1M168 429v-1M168 428h.1M168 430h-1M168 420v1M168 430v-1M168 421v-1h1M168 421h.1M168 430h.1"/>
<path d="M168 428h1M169 421h.1M169 421h-1M169 430h-1M169 428v1M169 421v-1M169 429v1M169 429h.1M299 429v-1M299 428h1M299 420v1M299 430v-1"/>
<path d="M299 430h.1M299 421v-1h1M299 421h.1M300 428h1M300 421h.1M300 421h-1M300 428v1M300 430h-1M300 430h.1M300 421v-1M300 429v1M300 429h.1"/>
<path d="M301 430h-1M301 430h.1M305 428v-49M305 430h.1M305 428h.1M305 428v2zM305 430h1M305 430l2 1M306 429h.1M306 431v-1M306 427h.1M306 427l-1 1"/>
<path d="M306 431h.1M306 428v-1M306 430h.1M306 428l-1 2M306 429v-1M306 428h.1M306 429v1M306 430v-1M306 430h1M306 428h1M307 431h.1M307 430h.1"/>
<path d="M307 428h.1M307 430v1zM307 428h-1l1-1M307 428h-1M307 427h-1M307 430h-1M307 430h1M307 427v1l1-1M307 431h1M307 428l1 1M308 430h.1M308 428h.1"/>
<path d="M308 430l-1 1M308 427v1zM308 428h-1M308 431h.1M308 430h-1M308 430v1M308 429v1M308 429h.1M308 428v1M308 427h.1M308 431v-1M308 430v-2"/>
<path d="M308 427v1M308 428l-1-1M308 430v70M308 428v2zM308 430l1 70M309 428h-1M159 500v-70M160 500v-70l1 1M161 500h1zM161 500h1M161 500h.1M162 500h.1"/>
<path d="M163 500v1M168 494v-1M168 493h.1M168 494h.1M168 494l1-1M169 493h.1M169 494h.1M169 494h-1M169 493v1M299 494v-1M299 493h.1M299 494h.1"/>
<path d="M299 494v-1h1M300 494h.1M300 493h.1M300 493v1M300 494h-1M305 500v-70M306 500h.1M307 500h.1M308 500v1M159 502h.1M160 502h-1M160 502h.1"/>
<path d="M160 501h.1M160 501h-1M160 501v1M160 503v-126M160 503v1M160 501v-1M160 503h.1M160 500h1M160 504v-1M161 501h-1M161 503h.1M161 504h-1"/>
<path d="M161 503h1zM161 501v-1M161 500v1M161 503v1M161 504h.1M161 500v1h1M161 501h.1M162 503h.1M162 503l-1 1M162 500v1M162 500h-1M162 503v1"/>
<path d="M162 500l-1 1M162 501h.1M162 504h.1M162 504l1-1M162 500h1M162 501h-1M162 501h1M163 503l-2 1M163 501h-1M163 501h.1M163 504h.1M163 501l-1-1"/>
<path d="M163 500h.1M163 502h.1M163 503h.1M163 502v1zM163 502a1.6 1.6 0 0 0-2-1 1.6 1.6 0 0 0-1 1M163 502v1M163 501v1M163 501h1M163 503l-2 1-1-1M163 502v-1M164 501h2M164 504h-2"/>
<path d="M165 504h-1M166 501h1M166 505l-1-1M167 506l-1-1M167 501v1M167 501h.1M167 507v-1M167 502l1 1M167 503h.1M167 501l1 1M167 501h1M168 502h.1"/>
<path d="M168 503v-1M168 502v-1M168 501h.1M168 503h-1M168 502h1M168 503h.1M168 503l1 1M168 501l1 1M169 502v1M169 503h-1M169 503h.1M169 502h.1"/>
<path d="M169 503l1 2M169 504l1 1M170 505h.1M170 505v2M170 505l1 2M298 507v-2M298 505h.1M298 507l1-3M298 505v-1M298 504l2-2M299 504l1-1M299 503v-1"/>
<path d="M299 502h1M299 503h.1M300 501h1M300 503l1-1M300 502h.1M300 503h-1M300 503h.1M300 502v1M300 502h1M301 502v-1M301 501h.1M301 503h-1"/>
<path d="M301 502h.1M301 502l2-1M301 503h.1M301 506v1M302 505l-1 1M303 501h1M304 504l-2 1M304 501h1M305 503h.1M305 502h.1M305 502v1v-1M305 501h.1"/>
<path d="M305 500h.1M305 501v1M305 501v-1M305 503v-126M305 501h1M305 500h1M305 504h.1M305 503l1 1M306 501h.1M306 501v-1M306 503h-1M306 504h-2"/>
<path d="M306 501h-1M306 504h.1M306 504v-1M306 503h.1M306 503h1zM306 500h1M306 500v1M306 503v1M307 504h-1M307 504l-2-1M307 503h-1M307 503h.1"/>
<path d="M307 500v1M307 500l-1 1h1M307 503v1M307 501l-1-1M307 500l1 1M307 500h-1h1M308 504v-1M308 501h.1M308 503l-1 1M308 501h-1M308 501l-2-1M308 502h.1"/>
<path d="M308 502a1.6 1.6 0 0 0-1-1 1.6 1.6 0 0 0-2 1M308 502v1M308 501v1M309 501h-1M309 502h.1M309 502l-1-1M309 501h.1M167 530h.1M167 529h.1M167 529v1M167 528v-151M167 531v-3"/>
<path d="M168 529l-1 1M168 531h-1M168 528l-1 1M168 531h.1M168 528h.1M168 530h.1M168 528v-1M168 527h.1M168 531v-1M168 530h1M168 527h1M168 531h1"/>
<path d="M168 528h1M168 527h1v1M169 530v1M169 527v1M169 528h.1M169 530h.1M169 531v-1M169 528h-1M169 527h.1M169 531h.1M169 532l-1-1M169 530h-1"/>
<path d="M169 531v1M170 529l-1-1-1 1M170 531h-1M170 529h.1M170 529l-1-1M170 531h.1M170 530v-1M170 530v1M170 529v1M170 528v1M170 527v1M171 530h.1"/>
<path d="M171 530l-1-1M298 530h.1M298 529h.1M298 529v1M298 529v-151M298 531v-2M298 531h.1M298 528v1M299 531h-1M299 528h-1M299 531h.1M299 528h.1"/>
<path d="M299 530h.1M299 528v-1M299 528h1M299 527h.1M299 531v-1M299 527h1v1M299 530v1M299 527v1M299 530h1M299 527h1M300 530v1M300 531h-1"/>
<path d="M300 528h.1M300 528h-1M300 527v1M300 530h-1M300 530h.1M300 527h.1M300 532l-1-1M300 531h.1M301 529l-2-1-1 1M301 531l-1 1M301 529h.1M301 529l-1-1"/>
<path d="M301 531h.1M301 530v-1M301 530v1M301 529v1M301 528v1M301 527v1M301 530h.1"/>
<circle cx="161" cy="113" r=".6"/>
<circle cx="161" cy="115" r=".6"/>
<circle cx="307" cy="113" r=".6"/>
<circle cx="307" cy="115" r=".6"/>
<circle cx="161" cy="429" r="1.1"/>
<circle cx="169" cy="420" r=".6"/>
<circle cx="299" cy="420" r=".6"/>
<circle cx="307" cy="429" r="1.1"/>
<circle cx="169" cy="493" r=".6"/>
<circle cx="299" cy="493" r=".6"/>
<circle cx="169" cy="527" r=".5"/>
<circle cx="169" cy="531" r=".5"/>
<circle cx="169" cy="530" r=".5"/>
<circle cx="299" cy="527" r=".5"/>
<circle cx="299" cy="531" r=".5"/>
<circle cx="300" cy="530" r=".5"/>
</g>
<path d="M672 41h-48" fill="none" stroke="#000" stroke-width=".55" stroke-dasharray="6.8 1 0 1"/>
<g font-size="12.2">
<text x="799" y="110">KEY PLAN</text>
<text x="493" y="348">DOCK STAIR PARTIAL FRAMING PLAN</text>
<text x="786" y="377">REVISIONS</text>
<text x="753" y="471">STEEL FAB</text>
<text x="430" y="480">DOCK STAIR FRAMING PLAN</text>
</g>
<g font-size="9.8">
<text x="803" y="315">DESCRIPTION</text>
<text x="850" y="315">SECTION SIZE</text>
</g>
<g font-size="8.6">
<text x="477" y="348">2</text>
<text x="472" y="359">E702</text>
<text x="414" y="480">1</text>
<text x="754" y="481">ENTERPRISES, LLC</text>
<text x="408" y="490">E702</text>
<text x="841" y="566">250-12</text>
<text x="846" y="580">E702</text>
</g>
<g font-size="7.3">
<text x="803" y="325">STAIR STRINGER</text>
<text x="850" y="325">MC12x14.3</text>
<text x="803" y="335">GUARDRAIL</text>
<text x="850" y="335">PIPE 1</text>
<text x="872" y="335">SCH40</text>
<text x="803" y="344">HANDRAIL</text>
<text x="850" y="344">PIPE 1</text>
<text x="872" y="344">SCH40</text>
<text x="803" y="354">GUARDRAILPOST</text>
<text x="850" y="354">PIPE 1</text>
<text x="872" y="354">SCH80</text>
</g>
<g font-size="6.4">
<text x="732" y="386">REV#</text>
<text x="753" y="386">DWN BY</text>
<text x="806" y="386">DESCRIPTION</text>
<text x="880" y="386">DATE</text>
<text x="732" y="395">A</text>
<text x="753" y="395">SRP</text>
<text x="778" y="395">ISSUED FORAPPROVAL</text>
<text x="871" y="395">Jun 16</text>
<text x="885" y="395">2025</text>
<text x="732" y="404">B</text>
<text x="753" y="404">SRP</text>
<text x="778" y="404">ISSUED FOR RE-APPROVAL</text>
<text x="871" y="404">Feb 18</text>
<text x="886" y="404">2026</text>
</g>
<g font-size="6.2">
<text x="865" y="333">1/</text>
<text x="869" y="335">4</text>
<text x="865" y="343">1/</text>
<text x="869" y="345">4</text>
<text x="865" y="352">1/</text>
<text x="869" y="354">4</text>
</g>
<g font-size="6.1">
<text x="754" y="491">MISCELLANEOUS METALS FABRICATORAND ERECTORS</text>
<text x="754" y="498">623 BAUMGARDNER ROAD, LANCASTER, PA17603</text>
<text x="754" y="505">TEL. (717)464-0330</text>
<text x="819" y="505">FAX (717)464-9464</text>
<text x="754" y="513">WWW.STEELFABENTERPRISES.COM</text>
<text x="708" y="523">PROJECT OWNER : -CK CAPITAL, LLC</text>
<text x="708" y="532">PROJECT DESCRIPTION : CLEVELAND BROTHERS-MILESBURG</text>
<text x="708" y="541">PROJECTADDRESS : -1025N. EAGLE VALLEY ROAD, HOWARD, PA16841</text>
<text x="708" y="552">CONTRACTOR : -KINSLEY CONSTRUCTION, INC.</text>
<text x="708" y="561">DRAWN BY : BAS</text>
<text x="776" y="561">DATE : 5-20-25</text>
<text x="820" y="561">PROJ.</text>
<text x="820" y="569">NO. :</text>
<text x="879" y="566">REV #</text>
<text x="708" y="576">CHECKED BY : SRP</text>
<text x="776" y="576">DATE : 5-20-25</text>
<text x="820" y="576">DWG</text>
<text x="886" y="577">B</text>
<text x="820" y="583">NO. :</text>
<text x="708" y="590">DWG DESCRIPTION : DOCK STAIR FRAMING PLAN</text>
</g>
<g font-size="5.5">
<text x="210" y="31">T.O.FINISH FLOOR (EL: 0'-0&quot;)</text>
<text x="125" y="45">3-0</text>
<text x="216" y="45">3-4</text>
<text x="282" y="45">1-6</text>
<text x="316" y="45">1-1</text>
<text x="204" y="51">DOOR OPENING</text>
<text x="575" y="59" transform="rotate(-90 575 59)">10</text>
<text x="669" y="58" transform="rotate(-90 669 58)">1-4</text>
<text x="226" y="66">LANDING</text>
<text x="232" y="60">5-1</text>
<text x="166" y="71">3</text>
<text x="498" y="76">SEWER GRATING</text>
<text x="506" y="83">(BYOTHERS)</text>
<text x="575" y="82" transform="rotate(-90 575 82)">4-1</text>
<text x="70" y="88" transform="rotate(-90 70 88)">1-4</text>
<text x="76" y="97" transform="rotate(-90 76 97)">FROM INNER</text>
<text x="82" y="99" transform="rotate(-90 82 99)">FACE OF WALL</text>
<text x="271" y="113">C8x11.5</text>
<text x="181" y="114">07B1000</text>
<text x="237" y="115">(EL: -2</text>
<text x="253" y="115">)</text>
<text x="537" y="114">2-6</text>
<text x="595" y="114">4-0</text>
<text x="165" y="122">CLR.</text>
<text x="295" y="125">CLR.</text>
<text x="240" y="134" transform="rotate(-90 240 134)">)</text>
<text x="575" y="134" transform="rotate(-90 575 134)">4-0</text>
<text x="226" y="149" transform="rotate(-90 226 149)">C8x11.5</text>
<text x="240" y="149" transform="rotate(-90 240 149)">(EL: -2</text>
<text x="488" y="176" transform="rotate(-90 488 176)">14-6</text>
<text x="565" y="186">5-1</text>
<text x="618" y="186">1-1</text>
<text x="195" y="225">2-6</text>
<text x="272" y="225">2-6</text>
<text x="329" y="232" transform="rotate(-90 329 232)">8-10</text>
<text x="218" y="235">2</text>
<text x="94" y="244" transform="rotate(-90 94 244)">9-11</text>
<text x="100" y="248" transform="rotate(-90 100 248)">LANDING</text>
<text x="579" y="251" transform="rotate(-90 579 251)">STAIR UP</text>
<text x="263" y="255" transform="rotate(-90 263 255)">: 12</text>
<text x="256" y="261" transform="rotate(-90 256 261)">SLOPE</text>
<text x="335" y="262" transform="rotate(-90 335 262)">FACE OF WALLTO CENTER OF POST</text>
<text x="564" y="290">T.O.FINISH GRADE</text>
<text x="573" y="296">EL: (V.I.F)</text>
<text x="540" y="302">1-8</text>
<text x="555" y="316">C</text>
<text x="129" y="322" transform="rotate(45 129 322)">HS 3x3x</text>
<text x="137" y="320" transform="rotate(45 137 320)">07C10</text>
<text x="556" y="319">LOF DOOR</text>
<text x="70" y="326" transform="rotate(-90 70 326)">14-6</text>
<text x="242" y="327" transform="rotate(-90 242 327)">)</text>
<text x="314" y="337" transform="rotate(-45 314 337)">07C10</text>
<text x="226" y="342" transform="rotate(-90 226 342)">07B1001</text>
<text x="242" y="343" transform="rotate(-90 242 343)">(EL: -3</text>
<text x="317" y="344" transform="rotate(-45 317 344)">HS 3x3x</text>
<text x="350" y="348" transform="rotate(-90 350 348)">LOF POST</text>
<text x="347" y="348" transform="rotate(-90 347 348)">C</text>
<text x="553" y="356">(REF: 1/A101,14/A380)</text>
<text x="539" y="366">OTHERS NOT SHOWN FOR CLARITY</text>
<text x="151" y="368" transform="rotate(-90 151 368)">2</text>
<text x="251" y="366" transform="rotate(-90 251 366)">2</text>
<text x="277" y="367">C8x11.5</text>
<text x="151" y="384" transform="rotate(-90 151 384)">1</text>
<text x="231" y="392">5-1</text>
<text x="177" y="427" transform="rotate(-90 177 427)">(GUARDRAIL)</text>
<text x="295" y="427" transform="rotate(-90 295 427)">(GUARDRAIL)</text>
<text x="731" y="438">THE INFORMATION NOTED HEREON THIS DRAWING IS THE</text>
<text x="94" y="442" transform="rotate(-90 94 442)">4-7</text>
<text x="231" y="441" transform="rotate(-90 231 441)">07STR1002</text>
<text x="242" y="443" transform="rotate(-90 242 443)">STAIR DOWN</text>
<text x="731" y="444">PROPERTY OF STEEL FAB ENTERPRISES, INC.AND SHALL</text>
<text x="731" y="451">NOTED BE USED WITHOUT WRITTEN CONSENT.</text>
<text x="100" y="457" transform="rotate(-90 100 457)">5 EQ. SPACES @ 11</text>
<text x="228" y="465">4-7</text>
<text x="224" y="470">CLEAR</text>
<text x="190" y="490">1-8</text>
<text x="471" y="488">(REF: 1/A101,14/A380)</text>
<text x="428" y="496">NOTE:</text>
<text x="428" y="502">1.TOPOF SLAB REFERENCED FROMTHE FINISHED FLOOR EL: [0'-0&quot;] = DATUM EL: 100'-0&quot; (U.N.O).</text>
<text x="428" y="509">2.ALLSTEELSARE GALVANIZED (U.N.O)</text>
<text x="149" y="521">2</text>
<text x="234" y="521">5-1</text>
<text x="310" y="521">2</text>
<text x="126" y="527" transform="rotate(-90 126 527)">1-8</text>
<text x="223" y="527">TREAD LENGTH</text>
<text x="325" y="528" transform="rotate(-90 325 528)">1-8</text>
<text x="223" y="546">STAIR WIDTH</text>
<text x="230" y="540">5-5</text>
<text x="116" y="552" transform="rotate(-90 116 552)">C</text>
<text x="118" y="551" transform="rotate(-90 118 551)">L</text>
<text x="215" y="552">C</text>
<text x="334" y="552" transform="rotate(-90 334 552)">C</text>
<text x="336" y="551" transform="rotate(-90 336 551)">L</text>
<text x="216" y="554">LOF DOOR</text>
<text x="326" y="558" transform="rotate(45 326 558)">01M1019</text>
<text x="162" y="564">8</text>
<text x="322" y="563" transform="rotate(45 322 563)">PIPE6SCH80</text>
<text x="220" y="566">T.O.FINISH GRADE</text>
<text x="305" y="565">8</text>
<text x="318" y="567" transform="rotate(45 318 567)">BOL ARD</text>
<text x="128" y="571" transform="rotate(-45 128 571)">01M1019</text>
<text x="151" y="572">C</text>
<text x="152" y="574">L</text>
<text x="229" y="573">EL: (V.I.F)</text>
<text x="315" y="575">CL</text>
<text x="128" y="582" transform="rotate(-45 128 582)">PIPE6SCH80</text>
<text x="137" y="580" transform="rotate(-45 137 580)">BOL ARD</text>
</g>
<g font-size="5.5" fill="#f0f">
<text x="675" y="60" transform="rotate(-90 675 60)">N.T.S</text>
<text x="581" y="84" transform="rotate(-90 581 84)">N.T.S</text>
</g>
<g font-size="5.4">
<text x="128" y="119">1</text>
<text x="123" y="126">SE706</text>
<text x="185" y="574">1</text>
<text x="279" y="574">2</text>
<text x="181" y="581">SE705</text>
<text x="275" y="581">SE705</text>
</g>
<g font-size="4.8">
<text x="689" y="350">TRUE NORTH</text>
<text x="723" y="350">PROJECT NORTH</text>
<text x="587" y="488">TRUE NORTH</text>
<text x="621" y="488">PROJECT NORTH</text>
</g>
<g font-size="4.7">
<text x="130" y="44">1/</text>
<text x="133" y="46">2</text>
<text x="321" y="44">1/</text>
<text x="324" y="46">2</text>
<text x="248" y="114">1/</text>
<text x="169" y="115">1/</text>
<text x="172" y="117">2</text>
<text x="251" y="115">2</text>
<text x="295" y="118">1/</text>
<text x="298" y="120">2</text>
<text x="240" y="136" transform="rotate(-90 240 136)">2</text>
<text x="238" y="138" transform="rotate(-90 238 138)">1/</text>
<text x="624" y="184">1/</text>
<text x="626" y="186">2</text>
<text x="200" y="224">1/</text>
<text x="203" y="226">2</text>
<text x="277" y="224">1/</text>
<text x="280" y="226">2</text>
<text x="220" y="233">1/</text>
<text x="223" y="235">4</text>
<text x="263" y="258" transform="rotate(-90 263 258)">8</text>
<text x="262" y="261" transform="rotate(-90 262 261)">1/</text>
<text x="242" y="329" transform="rotate(-90 242 329)">4</text>
<text x="141" y="332" transform="rotate(45 141 332)">1/</text>
<text x="141" y="335" transform="rotate(45 141 335)">4</text>
<text x="241" y="332" transform="rotate(-90 241 332)">3/</text>
<text x="327" y="333" transform="rotate(-45 327 333)">1/</text>
<text x="330" y="332" transform="rotate(-45 330 332)">4</text>
<text x="150" y="366" transform="rotate(-90 150 366)">1/</text>
<text x="151" y="363" transform="rotate(-90 151 363)">2</text>
<text x="250" y="364" transform="rotate(-90 250 364)">1/</text>
<text x="252" y="362" transform="rotate(-90 252 362)">4</text>
<text x="150" y="382" transform="rotate(-90 150 382)">1/</text>
<text x="151" y="380" transform="rotate(-90 151 380)">2</text>
<text x="151" y="520">1/</text>
<text x="154" y="522">8</text>
<text x="312" y="520">1/</text>
<text x="315" y="522">8</text>
<text x="235" y="539">1/</text>
<text x="238" y="541">4</text>
</g>
<g font-size="4.4">
<text x="85" y="39">3</text>
<text x="55" y="67">G</text>
</g>
<text font-size="4.3" x="674" y="42">G</text>
<g font-size="3.5">
<text x="772" y="21">1</text>
<text x="784" y="21">2</text>
<text x="801" y="21">3</text>
<text x="820" y="21">4</text>
<text x="831" y="21">5</text>
<text x="841" y="21">6</text>
<text x="852" y="21">7</text>
<text x="867" y="21">8</text>
<text x="885" y="21">9</text>
<text x="758" y="31">A</text>
<text x="758" y="47">C</text>
<text x="758" y="62">E</text>
<text x="758" y="81">G</text>
</g>
</svg>
